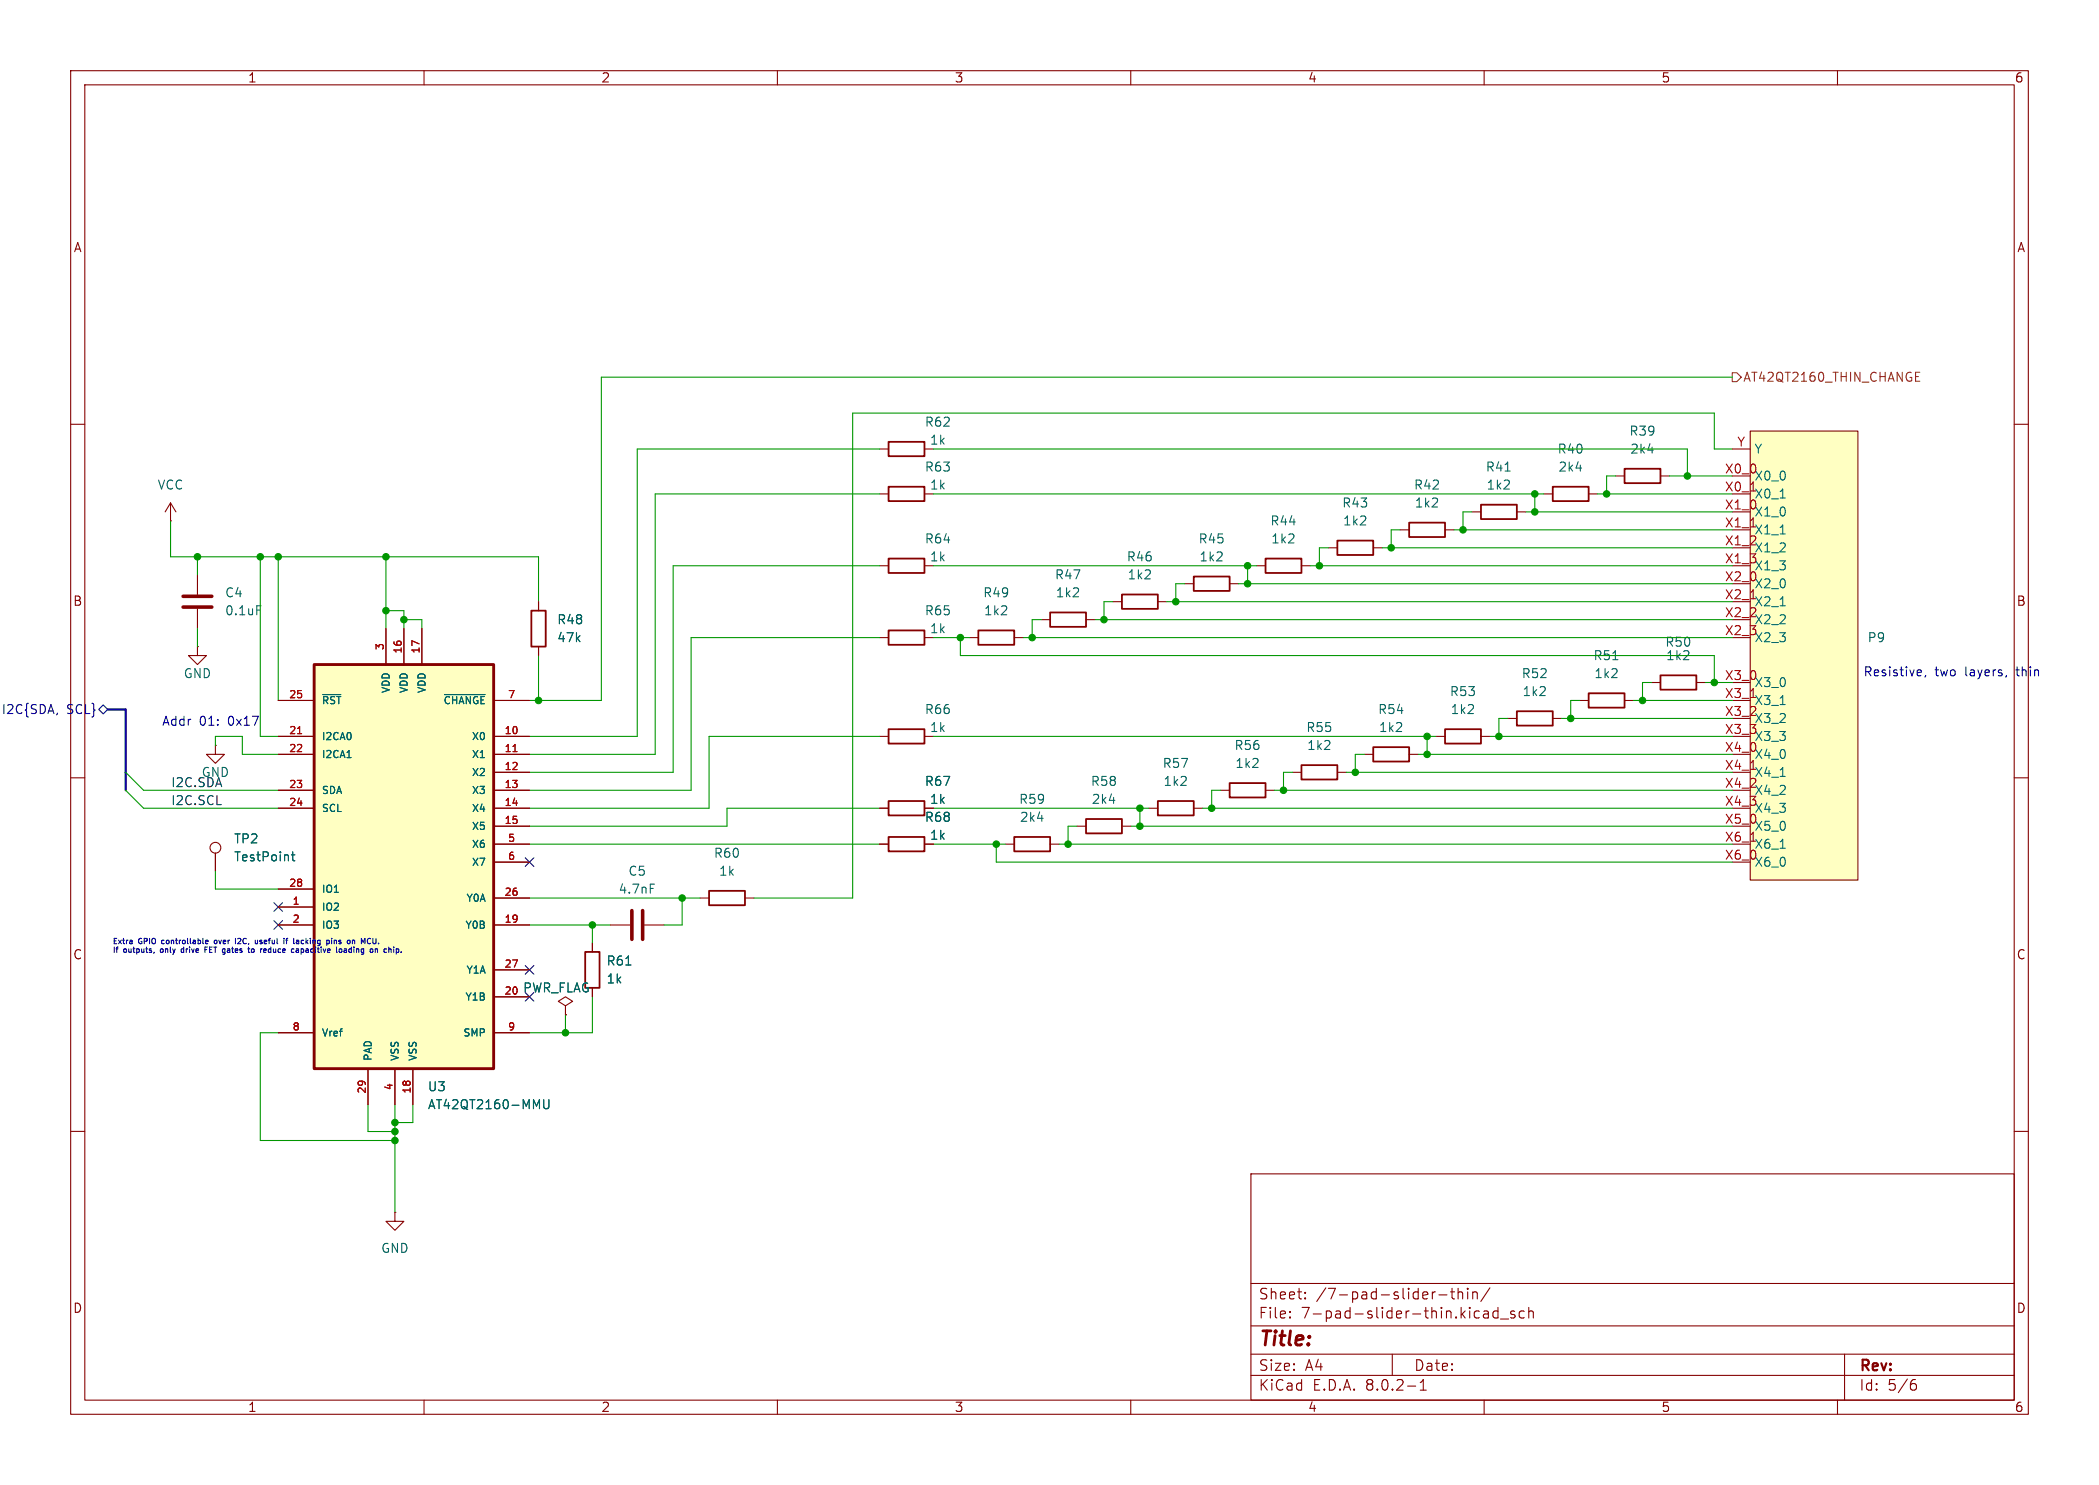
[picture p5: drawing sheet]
<svg xmlns="http://www.w3.org/2000/svg" width="297mm" height="210mm" viewBox="0 0 297 210" stroke-linecap="round" stroke-linejoin="round" font-family="sans-serif">
<g fill="none" stroke="#840000" stroke-width=".15">
<path d="M10 10h277v190h-277zM12 12h273v186h-273zM60 10v2M110 10v2M160 10v2M210 10v2M260 10v2M10 60h2M285 60h2M24.1 73.7h.1M24.1 71.1l-.7 1.3M24.1 71.1v2.6"/>
<path d="M24.1 71.1l.8 1.3M124.5 69.9h1.2M124.5 63.5h1.2M130.8 69.9h1.3M130.8 63.5h1.3M188 77.5h1.2M194.3 77.5h1.3M198.1 74.9h1.3M204.5 74.9h1.2M27.9 91.4v1.3h1.3l-1.3 1.3-1.2-1.3h1.2M27.9 91.4h.1M27.9 81.3v2.8"/>
<path d="M27.9 86.1v2.8M76.2 85.1v1.3M76.2 91.4v1.3M124.5 80h1.2M124.5 90.2h1.2M130.8 80h1.3M130.8 90.2h1.3M137.2 90.2h1.2M143.5 90.2h1.3M147.3 87.6h1.3M153.7 87.6h1.2M157.5 85.1h1.2"/>
<path d="M163.8 85.1h1.3M167.6 82.6h1.3M174 82.6h1.3M177.8 80h1.3M184.1 80h1.3M223.5 99.1h1.3M229.9 99.1h1.2M233.7 96.5h1.2M240 96.5h1.3M10 110h2M30.5 105.4v1.3h1.2l-1.2 1.3-1.3-1.3h1.3M30.5 105.4h.1"/>
<path d="M124.5 104.1h1.2M124.5 114.3h1.2M124.5 119.4h1.2M130.8 104.1h1.3M130.8 114.3h1.3M130.8 119.4h1.3M142.2 119.4h1.3M148.6 119.4h1.3M152.4 116.8h1.3M158.7 116.8h1.3M162.6 114.3h1.2M168.9 114.3h1.3"/>
<path d="M172.7 111.8h1.3M179.1 111.8h1.2M182.9 109.2h1.2M189.2 109.2h1.3M193 106.7h1.3M199.4 106.7h1.3M203.2 104.1h1.3M209.5 104.1h1.3M213.4 101.6h1.2M219.7 101.6h1.3M285 110h2M30.5 120.7v2.5"/>
<path d="M83.8 133.4v1.2M86.4 130.8h2.8M91.2 130.8h2.8M99.1 127h1.2M105.4 127h1.3M10 160h2M285 160h2M177 166h108v32h-108zM60 198v2M110 198v2M160 198v2M177 194.5h108"/>
<path d="M177 191.5h108M177 187.5h108M177 181.5h108M182.5 186.3h.1l-.1 .1M182.5 186.3v.1M182.5 185.5v.1M182.5 185.5h.1l-.1 .1M184.7 183.6v.1M184.7 183.6h-.1l.1 .1M184.7 182.8v.1M184.7 182.8h-.1l.1 .1M197 191.5v3"/>
<path d="M199.2 196h1.1M201 196.6h.8M201 195.5l.4-.4v1.5M203.6 183.1h1.1M205.2 182.7h.6M205.5 182.2v1.3v.1l.3 .1M206.3 182.8a.37 .37 0 0 1 .7 .1v.8M206.3 182.2v1.5M207.7 182.2v.1M207.7 182.7v1M207.7 182.2l-.1 .1h.1M208.4 182.8a.37 .37 0 0 1 .6 .1v.8"/>
<path d="M208.4 182.7v1M210 185.5l.1-.1 .4 .1 .1 .9M210 198v2M210.6 185.8h-.5a.29 .29 0 0 0-.2 .3 .29 .29 0 0 0 .2 .3l.5-.1M210.8 182.1l-1.3 2M212 185.5l-.5-.1-.3 .3v.4l.2 .2 .1 .1 .5-.1M212 184.9v1.5M212.3 186.5h1.2M214.3 185.5l-.3-.1-.3 .2 .1 .2 .5 .2 .1 .1-.1 .2-.1 .1-.5-.1M215.7 185.5l-.5-.1-.2 .3v.4l.1 .2 .1 .1 .5-.1M216.3 185.5a.37 .37 0 0 1 .7 .1v.8M216.3 184.9v1.5"/>
<path d="M260 198v2M261 191.5v6.5M270.6 195.7h.3l.3 .3-.1 .5-.2 .1h-.3M271 195.1l-.4 .1"/>
<circle cx="30.5" cy="119.9" r=".76"/>
</g>
<g fill="none" stroke="#840000" stroke-width=".25">
<path d="M125.7 79h5.1v2h-5.1zM125.7 68.8h5.1v2.1h-5.1zM125.7 62.5h5.1v2h-5.1zM179.1 79h5v2h-5zM189.2 76.5h5.1v2h-5.1zM199.4 73.9h5.1v2h-5.1zM75.2 86.4h2v5h-2zM125.7 89.2h5.1v2h-5.1zM138.4 89.2h5.1v2h-5.1zM148.6 86.6h5.1v2h-5.1zM158.7 84.1h5.1v2h-5.1zM168.9 81.5h5.1v2.1h-5.1z"/>
<path d="M224.8 98h5.1v2.1h-5.1zM234.9 95.5h5.1v2h-5.1zM125.7 103.1h5.1v2.1h-5.1zM125.7 113.3h5.1v2h-5.1zM125.7 118.4h5.1v2h-5.1zM143.5 118.4h5.1v2h-5.1zM153.7 115.8h5v2.1h-5zM163.8 113.3h5.1v2h-5.1zM174 110.7h5.1v2.1h-5.1zM184.1 108.2h5.1v2h-5.1zM194.3 105.7h5.1v2h-5.1zM204.5 103.1h5v2.1h-5z"/>
<path d="M214.6 100.6h5.1v2h-5.1zM82.8 134.6h2v5.1h-2zM100.3 126h5.1v2h-5.1z"/>
</g>
<path d="M36.3 85.7h.6M228.2 93.3h.7M41.2 120.9h.5M41.4 120.5v1.1l.1 .1h.2M88.6 136.5h.7M92 125h.6" fill="none" stroke="#006464" stroke-width=".15"/>
<path d="M25.9 85.9h4.1M25.9 84.3h4.1M89.4 128.8v4M90.9 128.8v4" fill="none" stroke="#840000" stroke-width=".51"/>
<path d="M44.4 94h25.4v57.1h-25.4z" fill="#ffffc2"/>
<path d="M44.4 94h25.4v57.1h-25.4z" fill="none" stroke="#840000" stroke-width=".41"/>
<g fill="none" stroke="#840000" stroke-width=".15">
<path d="M39.4 99.1h5M54.6 88.9v5.1M57.1 88.9v5.1M59.7 88.9v5.1M69.8 99.1h5.1M39.4 104.1h5M39.4 106.7h5M39.4 111.8h5M39.4 114.3h5M69.8 104.1h5.1M69.8 106.7h5.1M69.8 109.2h5.1"/>
<path d="M69.8 111.8h5.1M69.8 114.3h5.1M69.8 116.8h5.1M69.8 119.4h5.1M39.4 128.3h5M39.4 130.8h5M39.4 125.7h5M69.8 130.8h5.1M69.8 127h5.1M69.8 137.2h5.1M69.8 121.9h5.1M39.4 146.1h5"/>
<path d="M52.1 151.1v5.1M55.9 151.1v5.1M58.4 151.1v5.1M69.8 141h5.1M69.8 146.1h5.1"/>
</g>
<path d="M42.1 103.8h.6M72.6 106.3h.6" fill="none" stroke="#a90000" stroke-width=".15"/>
<path d="M45.7 98.2h2.5M62.9 98.2h5.7M49.1 107.1h.6M76.9 155.5v1l.3 .3 .3-.1 .2-.2v-1" fill="none" stroke="#006464" stroke-width=".15"/>
<path d="M247.6 61h15.3v63.5h-15.3z" fill="#ffffc2"/>
<g fill="none" stroke="#840000" stroke-width=".15">
<path d="M208.3 72.4h1.2M214.6 72.4h1.3M218.4 69.9h1.3M224.8 69.9h1.3M228.6 67.3h1.3M234.9 67.3h1.3M245.1 63.5h2.5M247.6 61h15.3v63.5h-15.3zM39.4 99.1h5M54.6 88.9v5.1M57.1 88.9v5.1M59.7 88.9v5.1"/>
<path d="M69.8 99.1h5.1M76.2 85.1v1.3M76.2 91.4v1.3M39.4 104.1h5M39.4 106.7h5M39.4 111.8h5M39.4 114.3h5M69.8 104.1h5.1M69.8 106.7h5.1M69.8 109.2h5.1M69.8 111.8h5.1M69.8 114.3h5.1"/>
<path d="M69.8 116.8h5.1M69.8 119.4h5.1M124.5 114.3h1.2M124.5 119.4h1.2M130.8 114.3h1.3M130.8 119.4h1.3M30.5 120.7v2.5M39.4 128.3h5M39.4 130.8h5M39.4 125.7h5M69.8 130.8h5.1M69.8 127h5.1"/>
<path d="M69.8 137.2h5.1M69.8 121.9h5.1M83.8 133.4v1.2M39.4 146.1h5M52.1 151.1v5.1M55.9 151.1v5.1M58.4 151.1v5.1M69.8 141h5.1M69.8 146.1h5.1M80 142.2l1-.6-1-.6-1 .6 1 .6v1.3M80 143.5h.1M55.9 171.5v1.2h1.2l-1.2 1.3-1.3-1.3h1.3"/>
<path d="M55.9 171.5h.1"/>
</g>
<g fill="none" stroke="#006464" stroke-width=".15">
<path d="M213 66.6h.7M251.9 70.4h.7M251.9 75.5h.7M45.7 98.2h2.5M62.9 98.2h5.7M251.9 85.7h.7M251.9 99.6h.7M49.1 107.1h.6M251.9 109.8h.7M251.9 120h.7M41.2 120.9h.5M41.4 120.5v1.1l.1 .1h.2"/>
<path d="M88.6 136.5h.7M76.9 155.5v1l.3 .3 .3-.1 .2-.2v-1"/>
</g>
<path d="M209.5 71.4h5.1v2h-5.1zM219.7 68.8h5.1v2.1h-5.1zM229.9 66.3h5v2h-5z" fill="none" stroke="#840000" stroke-width=".25"/>
<path d="M14.6 99.7l.6 .6-.6 .7-.6-.7zM8.1 100.8v.2M38.8 127.7l1.2 1.2M38.8 130.2l1.2 1.2M40 127.7l-1.2 1.2M40 130.2l-1.2 1.2M74.3 121.3l1.2 1.2M74.3 136.6l1.2 1.2M75.5 121.3l-1.2 1.2M75.5 136.6l-1.2 1.2M74.3 140.4l1.2 1.2M75.5 140.4l-1.2 1.2" fill="none" stroke="#000084" stroke-width=".15"/>
<path d="M245.1 52.7h.6l.7 .6-.7 .7h-.6zM271 53.3h.5M271 53.9h.6M271 52.6h.6" fill="none" stroke="#725600" stroke-width=".15"/>
<g fill="none" stroke="#0000c2" stroke-width=".15">
<path d="M271.7 94.7l.1 .1 .1 .2-.6 .2M271.8 95.5l-.1 .1M272.5 95.5l-.1 .3M283.9 95.5l-.1 .3M18.7 133v.5M18.7 133.4l-.1 .1M18.7 133.1l-.1 .1M21.8 134.7l-.1 .1M22.7 134.3v.3M22.9 133v.4M26 134.2h-.2l-.2 .1 .1 .4h.3M29 134.3h.3"/>
<path d="M29.1 133.2l.3-.1v-.1h-.2l-.1 .1v.3h.3M29.4 133.9h-.4v.8M29.7 134.3h.2M30 133.9h-.3v.8h.3M30.7 133h-.2l-.2 .1 .1 .3h.3M32.3 134.7h.1M32.3 134.2h.2M32.3 134.4h.1M33.3 132.7v.8M34 132.7l-.4 .1M34 133l-.4 .5h.5M35.9 134.3v.3l-.3 .1"/>
<path d="M36.8 133.4h.3M37.1 133h-.2l-.1 .1v.1h.3M38.3 134.2h-.2l-.1 .1v.4h.3M38.3 133.9v.8M40.4 133h.3M40.7 132.7l-.2 .1v.7M42.6 133.3l.2 .2 .2-.1M42.6 134.2h.2l.2 .1-.1 .4h-.3M42.6 134.2v.7M43 133h-.2l-.2 .1M47.3 133h.3v.5M47.3 133v.5"/>
<path d="M47.9 133.4l.3 .1M48.2 133l-.3 .1 .3 .1M49 134.4l-.3 .1 .1 .2h.2M49 134.3v.4M49.4 134.3v.3l.3 .1M49.7 133.9v.8M51.1 133.5v-.8l.3 .5 .2-.5v.8M52.4 132.8l-.2-.1-.2 .1M52.8 132.7v.6M53.2 132.7v.6l-.1 .2M53.6 133.4v.1M54.7 134.2h-.2l-.2 .1 .1 .4h.3"/>
<path d="M55 133.9v.8M56.8 134.6v.1"/>
</g>
<path d="M15.2 100.3h2.6v11.5" fill="none" stroke="#000084" stroke-width=".3"/>
<g fill="none" stroke="#009600" stroke-width=".15">
<path d="M245.1 53.3h-160v45.8h-10.2M24.1 73.7v5h52.1v6.4M27.9 78.7v2.6M36.8 78.7v25.4h2.6M39.4 78.7v20.4M54.6 78.7v10.2M124.5 69.9h-31.8v36.8h-17.8M124.5 63.5h-34.3v40.6h-15.3M132.1 69.9h86.3M132.1 63.5h106.7v3.8M188 77.5h-1.3v2.5M195.6 77.5h49.5"/>
<path d="M198.1 74.9h-1.3v2.6M205.7 74.9h39.4M208.3 72.4h-1.3v2.5M215.9 72.4h29.2M217.2 69.9v2.5M226.1 69.9h19M228.6 67.3h-1.3v2.6M236.2 67.3h8.9M245.1 63.5h-2.5v-5.1h-122v68.6h-13.9M27.9 88.9v2.5M54.6 86.4h2.5v2.5M57.1 87.6h2.6v1.3"/>
<path d="M76.2 92.7v6.4M124.5 80h-29.3v29.2h-20.3M124.5 90.2h-26.7v21.6h-22.9M132.1 80h45.7M132.1 90.2h5.1M135.9 90.2v2.5h106.7v3.8M144.8 90.2h100.3M147.3 87.6h-1.3v2.6M154.9 87.6h90.2M157.5 85.1h-1.3v2.5M165.1 85.1h80M167.6 82.6h-1.2v2.5"/>
<path d="M175.3 82.6h69.8M176.5 80v2.6M185.4 80h59.7M223.5 99.1h-1.3v2.5M231.1 99.1h14M233.7 96.5h-1.3v2.6M241.3 96.5h3.8M17.8 109.2l2.5 2.6h19.1M17.8 111.8l2.5 2.5h19.1M30.5 105.4v-1.3h3.8v2.6h5.1M74.9 119.4h49.6M124.5 104.1h-24.2v10.2h-25.4"/>
<path d="M124.5 114.3h-21.6v2.5h-28M132.1 104.1h71.1M132.1 114.3h30.5M132.1 119.4h10.1M141 119.4v2.5h104.1M149.9 119.4h95.2M152.4 116.8h-1.3v2.6M160 116.8h85.1M161.3 114.3v2.5M170.2 114.3h74.9M172.7 111.8h-1.3v2.5M180.3 111.8h64.8"/>
<path d="M182.9 109.2h-1.3v2.6M190.5 109.2h54.6M193 106.7h-1.2v2.5M200.7 106.7h44.4M201.9 104.1v2.6M210.8 104.1h34.3M213.4 101.6h-1.3v2.5M221 101.6h24.1M30.5 123.2v2.5h8.9M74.9 130.8h11.5M74.9 127h24.2M83.8 130.8v2.6"/>
<path d="M96.5 127v3.8h-2.5M39.4 146.1h-2.6v15.2h19.1M52.1 156.2v3.8h3.8M55.9 156.2v15.3M58.4 156.2v2.6h-2.5M80 143.5v2.6M83.8 141v5.1h-8.9"/>
</g>
<path d="M42.1 103.8h.6M72.6 106.3h.6" fill="none" stroke="#a90000" stroke-width=".15"/>
<g fill="#009600" stroke="#009600" stroke-width=".15">
<circle cx="176.5" cy="80" r=".46"/>
<circle cx="217.2" cy="69.9" r=".46"/>
<circle cx="227.3" cy="69.9" r=".46"/>
<circle cx="238.8" cy="67.3" r=".46"/>
<circle cx="181.6" cy="111.8" r=".46"/>
<circle cx="191.8" cy="109.2" r=".46"/>
<circle cx="186.7" cy="80" r=".46"/>
<circle cx="83.8" cy="130.8" r=".46"/>
<circle cx="55.9" cy="158.8" r=".46"/>
<circle cx="55.9" cy="160" r=".46"/>
<circle cx="80" cy="146.1" r=".46"/>
<circle cx="55.9" cy="161.3" r=".46"/>
<circle cx="196.8" cy="77.5" r=".46"/>
<circle cx="207" cy="74.9" r=".46"/>
<circle cx="217.2" cy="72.4" r=".46"/>
<circle cx="232.4" cy="99.1" r=".46"/>
<circle cx="201.9" cy="104.1" r=".46"/>
<circle cx="201.9" cy="106.7" r=".46"/>
<circle cx="212.1" cy="104.1" r=".46"/>
<circle cx="222.2" cy="101.6" r=".46"/>
<circle cx="242.6" cy="96.5" r=".46"/>
<circle cx="57.1" cy="87.6" r=".46"/>
<circle cx="39.4" cy="78.7" r=".46"/>
<circle cx="36.8" cy="78.7" r=".46"/>
<circle cx="27.9" cy="78.7" r=".46"/>
<circle cx="54.6" cy="86.4" r=".46"/>
<circle cx="54.6" cy="78.7" r=".46"/>
<circle cx="146" cy="90.2" r=".46"/>
<circle cx="135.9" cy="90.2" r=".46"/>
<circle cx="161.3" cy="116.8" r=".46"/>
<circle cx="161.3" cy="114.3" r=".46"/>
<circle cx="166.4" cy="85.1" r=".46"/>
<circle cx="171.4" cy="114.3" r=".46"/>
<circle cx="141" cy="119.4" r=".46"/>
<circle cx="156.2" cy="87.6" r=".46"/>
<circle cx="151.1" cy="119.4" r=".46"/>
<circle cx="76.2" cy="99.1" r=".46"/>
<circle cx="96.5" cy="127" r=".46"/>
<circle cx="176.5" cy="82.6" r=".46"/>
</g>
<text font-size="2.8" fill="#840000" x="178" y="190.9">Title:</text>
<g font-size="2.1" fill="#840000">
<text x="178" y="184">Sheet:</text>
<text x="186.2" y="184">/7-pad-slider-thin/</text>
<text x="178" y="186.7">File:</text>
<text x="184.1" y="186.7">7-pad-slider-thin.kicad_sch</text>
<text x="178" y="196.9">KiCad</text>
<text x="178" y="194.1">Size:</text>
<text x="184.7" y="194.1">A4</text>
<text x="185.7" y="196.9">E.D.A.</text>
<text x="193.3" y="196.9">8.0.2-1</text>
<text x="200" y="194.1">Date:</text>
<text x="263" y="194.3">Rev:</text>
<text x="263" y="196.9">Id:</text>
<text x="267.1" y="196.9">5/6</text>
</g>
<g font-size="1.8" fill="#840000">
<text x="35" y="11.9">1</text>
<text x="85" y="11.9">2</text>
<text x="135" y="11.9">3</text>
<text x="185" y="11.9">4</text>
<text x="235" y="11.9">5</text>
<text x="285" y="11.9">6</text>
<text x="10.3" y="35.9">A</text>
<text x="285.3" y="35.9">A</text>
<text x="10.3" y="85.9">B</text>
<text x="285.3" y="85.9">B</text>
<text x="10.3" y="135.9">C</text>
<text x="285.3" y="135.9">C</text>
<text x="10.3" y="185.9">D</text>
<text x="285.3" y="185.9">D</text>
<text x="35" y="199.9">1</text>
<text x="85" y="199.9">2</text>
<text x="135" y="199.9">3</text>
<text x="185" y="199.9">4</text>
<text x="235" y="199.9">5</text>
<text x="285" y="199.9">6</text>
</g>
<text font-size="1.8" fill="#725600" x="246.6" y="54.2">AT42QT2160_THIN_CHANGE</text>
<g font-size="1.8" fill="#006464">
<text x="130.8" y="60.6">R62</text>
<text x="131.5" y="63.1">1k</text>
<text x="220.3" y="64.4">R40</text>
<text x="230.5" y="61.8">R39</text>
<text x="230.6" y="64.4">2k4</text>
<text x="248.2" y="64.4">Y</text>
<text x="22.2" y="69.4">VCC</text>
<text x="130.8" y="66.9">R63</text>
<text x="131.5" y="69.4">1k</text>
<text x="189.8" y="72">R43</text>
<text x="200" y="69.4">R42</text>
<text x="200.1" y="72">1k2</text>
<text x="210.1" y="66.9">R41</text>
<text x="210.3" y="69.4">1k2</text>
<text x="220.4" y="66.9">2k4</text>
<text x="248.2" y="68.2">X0_0</text>
<text x="130.8" y="77.1">R64</text>
<text x="169.5" y="77.1">R45</text>
<text x="179.7" y="74.5">R44</text>
<text x="179.8" y="77.1">1k2</text>
<text x="189.9" y="74.5">1k2</text>
<text x="248.2" y="73.3">X1_0</text>
<text x="131.5" y="79.6">1k</text>
<text x="149.2" y="82.1">R47</text>
<text x="159.3" y="79.6">R46</text>
<text x="159.5" y="82.1">1k2</text>
<text x="169.6" y="79.6">1k2</text>
<text x="248.2" y="80.9">X1_3</text>
<text x="248.2" y="83.4">X2_0</text>
<text x="31.8" y="84.7">C4</text>
<text x="31.8" y="87.2">0.1uF</text>
<text x="78.7" y="88.5">R48</text>
<text x="130.8" y="87.2">R65</text>
<text x="131.5" y="89.8">1k</text>
<text x="139" y="84.7">R49</text>
<text x="139.1" y="87.2">1k2</text>
<text x="149.3" y="84.7">1k2</text>
<text x="78.7" y="91">47k</text>
<text x="225.4" y="93.6">R51</text>
<text x="235.5" y="91.7">R50</text>
<text x="235.7" y="93.6">1k2</text>
<text x="248.2" y="91">X2_3</text>
<text x="264.2" y="91">P9</text>
<text x="25.9" y="96.1">GND</text>
<text x="130.8" y="101.2">R66</text>
<text x="194.9" y="101.2">R54</text>
<text x="205.1" y="98.7">R53</text>
<text x="205.2" y="101.2">1k2</text>
<text x="215.2" y="96.1">R52</text>
<text x="215.3" y="98.7">1k2</text>
<text x="225.5" y="96.1">1k2</text>
<text x="248.2" y="97.4">X3_0</text>
<text x="131.5" y="103.7">1k</text>
<text x="174.6" y="106.3">R56</text>
<text x="184.7" y="103.7">R55</text>
<text x="184.9" y="106.3">1k2</text>
<text x="195" y="103.7">1k2</text>
<text x="248.2" y="105">X3_3</text>
<text x="248.2" y="107.5">X4_0</text>
<text x="130.8" y="111.4">R67</text>
<text x="131.5" y="113.9">1k</text>
<text x="144.1" y="113.9">R59</text>
<text x="154.3" y="111.4">R58</text>
<text x="154.4" y="113.9">2k4</text>
<text x="164.4" y="108.8">R57</text>
<text x="164.5" y="111.4">1k2</text>
<text x="174.7" y="108.8">1k2</text>
<text x="33" y="119.5">TP2</text>
<text x="130.8" y="116.4">R68</text>
<text x="131.5" y="119">1k</text>
<text x="144.2" y="116.4">2k4</text>
<text x="248.2" y="115.2">X4_3</text>
<text x="248.2" y="117.7">X5_0</text>
<text x="33" y="122">TestPoint</text>
<text x="88.8" y="124.1">C5</text>
<text x="100.9" y="121.5">R60</text>
<text x="101.6" y="124.1">1k</text>
<text x="248.2" y="122.8">X6_0</text>
<text x="87.4" y="126.6">4.7nF</text>
<text x="85.7" y="136.8">R61</text>
<text x="73.9" y="140.6">PWR_FLAG</text>
<text x="85.7" y="139.3">1k</text>
<text x="60.4" y="154.5">U3</text>
<text x="60.4" y="157.1">AT42QT2160-MMU</text>
<text x="53.8" y="177.4">GND</text>
</g>
<g font-size="1.8" fill="#a90000">
<text x="245.7" y="63.2">Y</text>
<text x="244" y="67.1">X0_0</text>
<text x="244" y="69.6">X0_1</text>
<text x="248.2" y="70.7">X0_1</text>
<text x="244" y="72.1">X1_0</text>
<text x="244" y="74.7">X1_1</text>
<text x="244" y="77.2">X1_2</text>
<text x="248.2" y="75.8">X1_1</text>
<text x="244" y="79.8">X1_3</text>
<text x="244" y="82.3">X2_0</text>
<text x="248.2" y="78.3">X1_2</text>
<text x="244" y="84.8">X2_1</text>
<text x="244" y="87.4">X2_2</text>
<text x="244" y="89.9">X2_3</text>
<text x="248.2" y="86">X2_1</text>
<text x="248.2" y="88.5">X2_2</text>
<text x="244" y="96.3">X3_0</text>
<text x="244" y="98.8">X3_1</text>
<text x="244" y="101.3">X3_2</text>
<text x="248.2" y="99.9">X3_1</text>
<text x="244" y="103.9">X3_3</text>
<text x="244" y="106.4">X4_0</text>
<text x="248.2" y="102.5">X3_2</text>
<text x="244" y="109">X4_1</text>
<text x="244" y="111.5">X4_2</text>
<text x="248.2" y="110.1">X4_1</text>
<text x="248.2" y="112.6">X4_2</text>
<text x="244" y="114">X4_3</text>
<text x="244" y="116.6">X5_0</text>
<text x="244" y="119.1">X6_1</text>
<text x="244" y="121.7">X6_0</text>
<text x="248.2" y="120.2">X6_1</text>
</g>
<g font-size="1.8" fill="#0000c2">
<text x="263.6" y="95.9">Resistive,</text>
<text x="273.8" y="95.9">two</text>
<text x="278.2" y="95.9">layers,</text>
<text x="285.6" y="95.9">thin</text>
<text x="22.8" y="102.8">Addr</text>
<text x="28.2" y="102.8">01:</text>
<text x="32.4" y="102.8">0x17</text>
</g>
<g font-size="1.8" fill="#000084">
<text x=".2" y="101.2">I2C{SDA,</text>
<text x="9.4" y="101.2">SCL}</text>
</g>
<g font-size="1.8" fill="#0f0f0f">
<text x="24.1" y="114">I2C.SCL</text>
<text x="24.1" y="111.4">I2C.SDA</text>
<text x="28.4" y="110.1">GND</text>
</g>
<g font-size="1.4" fill="#a90000">
<text x="54.4" y="92.1" transform="rotate(-90 54.4 92.1)">3</text>
<text x="56.9" y="92.5" transform="rotate(-90 56.9 92.5)">16</text>
<text x="59.4" y="92.5" transform="rotate(-90 59.4 92.5)">17</text>
<text x="40.8" y="98.8">25</text>
<text x="71.8" y="98.8">7</text>
<text x="40.8" y="103.9">21</text>
<text x="40.8" y="106.4">22</text>
<text x="71.3" y="103.9">10</text>
<text x="71.3" y="106.4">11</text>
<text x="40.8" y="111.5">23</text>
<text x="71.3" y="109">12</text>
<text x="71.3" y="111.5">13</text>
<text x="40.8" y="114">24</text>
<text x="71.3" y="114">14</text>
<text x="71.3" y="116.6">15</text>
<text x="71.8" y="119.1">5</text>
<text x="40.8" y="125.5">28</text>
<text x="71.8" y="121.7">6</text>
<text x="41.3" y="128">1</text>
<text x="41.3" y="130.6">2</text>
<text x="71.3" y="130.6">19</text>
<text x="71.3" y="126.7">26</text>
<text x="71.3" y="136.9">27</text>
<text x="71.3" y="140.7">20</text>
<text x="41.3" y="145.8">8</text>
<text x="71.8" y="145.8">9</text>
<text x="51.8" y="154.8" transform="rotate(-90 51.8 154.8)">29</text>
<text x="55.6" y="154.3" transform="rotate(-90 55.6 154.3)">4</text>
<text x="58.2" y="154.8" transform="rotate(-90 58.2 154.8)">18</text>
</g>
<g font-size="1.4" fill="#006464">
<text x="45.5" y="99.8">~{RST}</text>
<text x="55.3" y="98.2" transform="rotate(-90 55.3 98.2)">VDD</text>
<text x="57.9" y="98.2" transform="rotate(-90 57.9 98.2)">VDD</text>
<text x="60.4" y="98.2" transform="rotate(-90 60.4 98.2)">VDD</text>
<text x="62.6" y="99.8">~{CHANGE}</text>
<text x="45.5" y="104.9">I2CA0</text>
<text x="45.5" y="107.4">I2CA1</text>
<text x="66.6" y="104.9">X0</text>
<text x="66.6" y="107.4">X1</text>
<text x="45.5" y="112.5">SDA</text>
<text x="66.6" y="110">X2</text>
<text x="66.6" y="112.5">X3</text>
<text x="45.5" y="115">SCL</text>
<text x="66.6" y="115">X4</text>
<text x="66.6" y="117.6">X5</text>
<text x="66.6" y="120.1">X6</text>
<text x="66.6" y="122.7">X7</text>
<text x="45.5" y="129">IO2</text>
<text x="45.5" y="131.5">IO3</text>
<text x="45.5" y="126.5">IO1</text>
<text x="65.7" y="131.5">Y0B</text>
<text x="65.9" y="127.7">Y0A</text>
<text x="65.9" y="137.9">Y1A</text>
<text x="65.7" y="141.7">Y1B</text>
<text x="45.5" y="146.8">Vref</text>
<text x="65.4" y="146.8">SMP</text>
<text x="52.8" y="150.1" transform="rotate(-90 52.8 150.1)">PAD</text>
<text x="56.6" y="150.1" transform="rotate(-90 56.6 150.1)">VSS</text>
<text x="59.2" y="150.1" transform="rotate(-90 59.2 150.1)">VSS</text>
</g>
<g font-size="1.1" fill="#0000c2">
<text x="15.9" y="133.7">Extra</text>
<text x="15.9" y="135">If</text>
<text x="17.6" y="135">outputs,</text>
<text x="19.7" y="133.7">GPIO</text>
<text x="23.1" y="135">only</text>
<text x="23.2" y="133.7">controllable</text>
<text x="26.3" y="135">drive</text>
<text x="29.9" y="135">FET</text>
<text x="31" y="133.7">over</text>
<text x="32.7" y="135">gates</text>
<text x="34.3" y="133.7">I2C,</text>
<text x="36.7" y="135">to</text>
<text x="37.4" y="133.7">useful</text>
<text x="38.7" y="135">reduce</text>
<text x="41.7" y="133.7">if</text>
<text x="43.4" y="133.7">lacking</text>
<text x="43.4" y="135">capacitive</text>
<text x="48.4" y="133.7">pins</text>
<text x="50.1" y="135">loading</text>
<text x="51.6" y="133.7">on</text>
<text x="53.9" y="133.7">MCU.</text>
<text x="55.2" y="135">on</text>
</g>
</svg>
